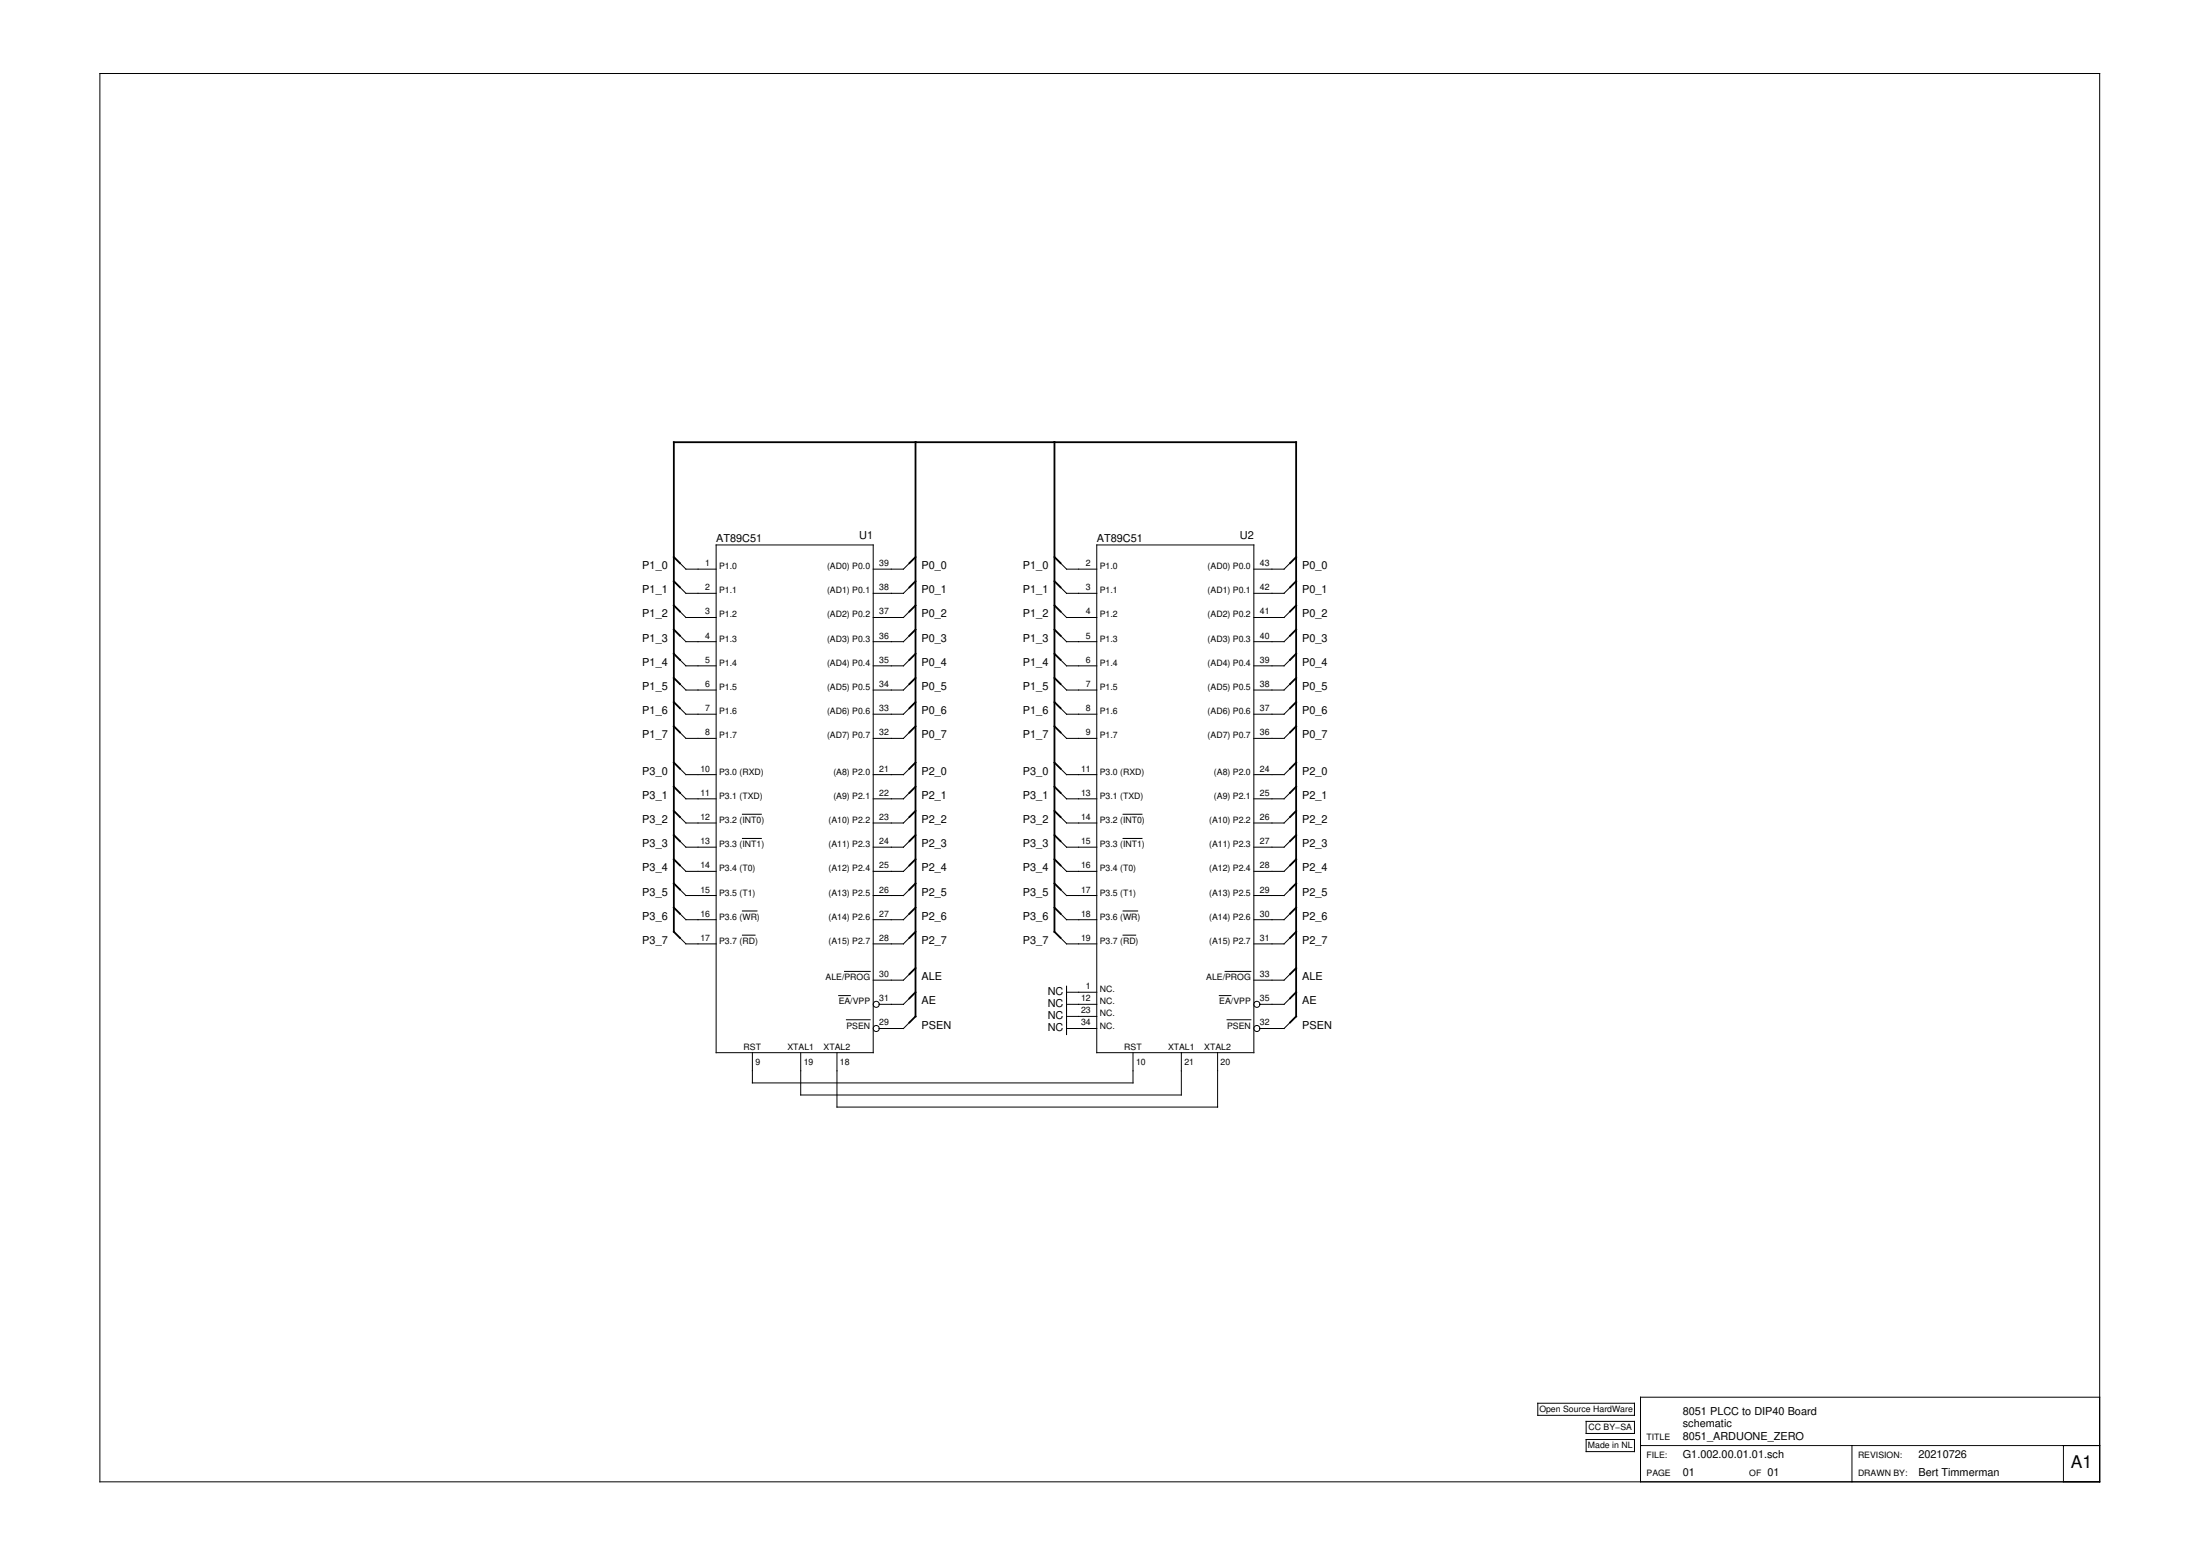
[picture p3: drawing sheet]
<svg xmlns="http://www.w3.org/2000/svg" width="420mm" height="297mm" viewBox="0 0 420 297" stroke-linecap="round" stroke-linejoin="round" font-family="sans-serif">
<g fill="none" stroke="#000" stroke-width=".19">
<path d="M19.1 14h381.9v268.9h-381.9zM129.8 107.5l1.2 1.1h5.8M129.8 112.1l1.2 1.2h5.8M129.8 116.7l1.2 1.2h5.8M136.8 104h30v97h-30zM173.7 107.5l-1.2 1.1h-5.7M173.7 112.1l-1.2 1.2h-5.7M173.7 116.7l-1.2 1.2h-5.7M202.5 107.5l1.2 1.1h5.8M202.5 112.1l1.2 1.2h5.8M202.5 116.7l1.2 1.2h5.8M209.5 104h30v97h-30z"/>
<path d="M246.4 107.5l-1.2 1.1h-5.7M246.4 112.1l-1.2 1.2h-5.7M246.4 116.7l-1.2 1.2h-5.7M129.8 121.3l1.2 1.2h5.8M129.8 126l1.2 1.1h5.8M129.8 130.6l1.2 1.1h5.8M129.8 135.2l1.2 1.1h5.8M129.8 139.8l1.2 1.2h5.8M173.7 121.3l-1.2 1.2h-5.7M173.7 126l-1.2 1.1h-5.7M173.7 130.6l-1.2 1.1h-5.7M173.7 135.2l-1.2 1.1h-5.7"/>
<path d="M173.7 139.8l-1.2 1.2h-5.7M202.5 121.3l1.2 1.2h5.8M202.5 126l1.2 1.1h5.8M202.5 130.6l1.2 1.1h5.8M202.5 135.2l1.2 1.1h5.8M202.5 139.8l1.2 1.2h5.8M246.4 121.3l-1.2 1.2h-5.7M246.4 126l-1.2 1.1h-5.7M246.4 130.6l-1.2 1.1h-5.7M246.4 135.2l-1.2 1.1h-5.7M246.4 139.8l-1.2 1.2h-5.7M129.8 146.7l1.2 1.2h5.8"/>
<path d="M129.8 151.3l1.2 1.2h5.8M129.8 156l1.2 1.1h5.8M141.8 155.4h3.6M173.7 146.7l-1.2 1.2h-5.7M173.7 151.3l-1.2 1.2h-5.7M173.7 156l-1.2 1.1h-5.7M202.5 146.7l1.2 1.2h5.8M202.5 151.3l1.2 1.2h5.8M202.5 156l1.2 1.1h5.8M214.5 155.4h3.6M246.4 146.7l-1.2 1.2h-5.7M246.4 151.3l-1.2 1.2h-5.7"/>
<path d="M246.4 156l-1.2 1.1h-5.7M129.8 160.6l1.2 1.1h5.8M129.8 165.2l1.2 1.1h5.8M129.8 169.8l1.2 1.2h5.8M129.8 174.4l1.2 1.2h5.8M129.8 179l1.2 1.2h5.8M141.8 160.1h3.6M141.8 173.9h2.8M141.8 178.5h2.4M173.7 160.6l-1.2 1.1h-5.7M173.7 165.2l-1.2 1.1h-5.7M173.7 169.8l-1.2 1.2h-5.7"/>
<path d="M173.7 174.4l-1.2 1.2h-5.7M173.7 179l-1.2 1.2h-5.7M202.5 160.6l1.2 1.1h5.8M202.5 165.2l1.2 1.1h5.8M202.5 169.8l1.2 1.2h5.8M202.5 174.4l1.2 1.2h5.8M202.5 179l1.2 1.2h5.8M214.5 160.1h3.6M214.5 173.9h2.8M214.5 178.5h2.4M246.4 160.6l-1.2 1.1h-5.7M246.4 165.2l-1.2 1.1h-5.7"/>
<path d="M246.4 169.8l-1.2 1.2h-5.7M246.4 174.4l-1.2 1.2h-5.7M246.4 179l-1.2 1.2h-5.7M160.2 190.1h2.2M161.3 185.4h4.9M161.7 194.7h4.5M173.7 186l-1.2 1.1h-5.7M173.7 190.6l-1.2 1.1h-4.6M173.7 195.2l-1.2 1.1h-4.6M203.7 191.7h5.8M203.7 196.3h5.8M203.7 189.4h5.8"/>
<path d="M203.7 194h5.8M203.7 188.3v9.2M232.9 190.1h2.2M234 185.4h4.9M234.3 194.7h4.6M246.4 186l-1.2 1.1h-5.7M246.4 190.6l-1.2 1.1h-4.6M246.4 195.2l-1.2 1.1h-4.6M143.7 201v5.7h72.7v-5.7M152.9 201v8h72.7v-8M159.8 201v10.3h72.7v-10.3M293.7 267.9h18.5v2.3h-18.5z"/>
<path d="M302.9 271.3h9.3v2.3h-9.3zM302.9 274.8h9.3v2.3h-9.3zM313.3 276h87.7M353.7 276v6.9M394.1 276v6.9M401 266.7h-87.7v16.2"/>
<circle cx="167.3" cy="191.7" r=".58"/>
<circle cx="167.3" cy="196.3" r=".58"/>
<circle cx="240" cy="191.7" r=".58"/>
<circle cx="240" cy="196.3" r=".58"/>
</g>
<g fill="none" stroke="#000" stroke-width=".35">
<path d="M174.8 84.4v109.6l-1.1 1.2M201.4 84.4v93.5l1.1 1.1M128.7 106.3l1.1 1.2M128.7 111l1.1 1.1M128.7 115.6l1.1 1.1M174.8 106.3l-1.1 1.2M174.8 111l-1.1 1.1M174.8 115.6l-1.1 1.1M201.4 106.3l1.1 1.2M201.4 111l1.1 1.1M201.4 115.6l1.1 1.1M247.5 106.3l-1.1 1.2"/>
<path d="M247.5 111l-1.1 1.1M247.5 115.6l-1.1 1.1M128.7 120.2l1.1 1.1M128.7 124.8l1.1 1.2M128.7 129.4l1.1 1.2M128.7 134l1.1 1.2M128.7 138.6l1.1 1.2M174.8 120.2l-1.1 1.1M174.8 124.8l-1.1 1.2M174.8 129.4l-1.1 1.2M174.8 134l-1.1 1.2M174.8 138.6l-1.1 1.2"/>
<path d="M201.4 120.2l1.1 1.1M201.4 124.8l1.1 1.2M201.4 129.4l1.1 1.2M201.4 134l1.1 1.2M201.4 138.6l1.1 1.2M247.5 120.2l-1.1 1.1M247.5 124.8l-1.1 1.2M247.5 129.4l-1.1 1.2M247.5 134l-1.1 1.2M247.5 138.6l-1.1 1.2M128.7 145.6l1.1 1.1M128.7 150.2l1.1 1.1"/>
<path d="M128.7 154.8l1.1 1.2M128.7 159.4l1.1 1.2M174.8 145.6l-1.1 1.1M174.8 150.2l-1.1 1.1M174.8 154.8l-1.1 1.2M174.8 159.4l-1.1 1.2M201.4 145.6l1.1 1.1M201.4 150.2l1.1 1.1M201.4 154.8l1.1 1.2M201.4 159.4l1.1 1.2M247.5 145.6l-1.1 1.1M247.5 150.2l-1.1 1.1"/>
<path d="M247.5 154.8l-1.1 1.2M247.5 159.4l-1.1 1.2M128.7 164l1.1 1.2M128.7 168.6l1.1 1.2M128.7 173.3l1.1 1.1M129.8 179l-1.1-1.1v-93.5h118.8v109.6l-1.1 1.2M174.8 164l-1.1 1.2M174.8 168.6l-1.1 1.2M174.8 173.3l-1.1 1.1M174.8 177.9l-1.1 1.1M201.4 164l1.1 1.2M201.4 168.6l1.1 1.2"/>
<path d="M201.4 173.3l1.1 1.1M247.5 164l-1.1 1.2M247.5 168.6l-1.1 1.2M247.5 173.3l-1.1 1.1M247.5 177.9l-1.1 1.1M174.8 184.8l-1.1 1.2M174.8 189.4l-1.1 1.2M247.5 184.8l-1.1 1.2M247.5 189.4l-1.1 1.2"/>
</g>
<g fill="#000">
<circle cx="174.8" cy="84.4" r=".17"/>
<circle cx="201.4" cy="84.4" r=".17"/>
</g>
<text font-size="3.3" x="395.5" y="280.3">A1</text>
<g font-size="2.1">
<text x="136.8" y="103.5">AT89C51</text>
<text x="164.1" y="102.9">U1</text>
<text x="209.5" y="103.5">AT89C51</text>
<text x="236.8" y="102.9">U2</text>
<text x="122.7" y="108.6">P1_0</text>
<text x="122.7" y="113.3">P1_1</text>
<text x="176" y="108.6">P0_0</text>
<text x="176" y="113.3">P0_1</text>
<text x="195.4" y="108.6">P1_0</text>
<text x="195.4" y="113.3">P1_1</text>
<text x="248.7" y="108.6">P0_0</text>
<text x="248.7" y="113.3">P0_1</text>
<text x="122.7" y="117.9">P1_2</text>
<text x="176" y="117.9">P0_2</text>
<text x="195.4" y="117.9">P1_2</text>
<text x="248.7" y="117.9">P0_2</text>
<text x="122.7" y="122.5">P1_3</text>
<text x="176" y="122.5">P0_3</text>
<text x="195.4" y="122.5">P1_3</text>
<text x="248.7" y="122.5">P0_3</text>
<text x="122.7" y="127.1">P1_4</text>
<text x="122.7" y="131.7">P1_5</text>
<text x="176" y="127.1">P0_4</text>
<text x="176" y="131.7">P0_5</text>
<text x="195.4" y="127.1">P1_4</text>
<text x="195.4" y="131.7">P1_5</text>
<text x="248.7" y="127.1">P0_4</text>
<text x="248.7" y="131.7">P0_5</text>
<text x="122.7" y="136.3">P1_6</text>
<text x="176" y="136.3">P0_6</text>
<text x="195.4" y="136.3">P1_6</text>
<text x="248.7" y="136.3">P0_6</text>
<text x="122.7" y="141">P1_7</text>
<text x="176" y="141">P0_7</text>
<text x="195.4" y="141">P1_7</text>
<text x="248.7" y="141">P0_7</text>
<text x="122.7" y="147.9">P3_0</text>
<text x="176" y="147.9">P2_0</text>
<text x="195.4" y="147.9">P3_0</text>
<text x="248.7" y="147.9">P2_0</text>
<text x="122.7" y="152.5">P3_1</text>
<text x="176" y="152.5">P2_1</text>
<text x="195.4" y="152.5">P3_1</text>
<text x="248.7" y="152.5">P2_1</text>
<text x="122.7" y="157.1">P3_2</text>
<text x="122.7" y="161.7">P3_3</text>
<text x="176" y="157.1">P2_2</text>
<text x="176" y="161.7">P2_3</text>
<text x="195.4" y="157.1">P3_2</text>
<text x="195.4" y="161.7">P3_3</text>
<text x="248.7" y="157.1">P2_2</text>
<text x="248.7" y="161.7">P2_3</text>
<text x="122.7" y="166.3">P3_4</text>
<text x="176" y="166.3">P2_4</text>
<text x="195.4" y="166.3">P3_4</text>
<text x="248.7" y="166.3">P2_4</text>
<text x="122.7" y="171">P3_5</text>
<text x="176" y="171">P2_5</text>
<text x="195.4" y="171">P3_5</text>
<text x="248.7" y="171">P2_5</text>
<text x="122.7" y="175.6">P3_6</text>
<text x="176" y="175.6">P2_6</text>
<text x="195.4" y="175.6">P3_6</text>
<text x="248.7" y="175.6">P2_6</text>
<text x="122.7" y="180.2">P3_7</text>
<text x="176" y="180.2">P2_7</text>
<text x="195.4" y="180.2">P3_7</text>
<text x="248.7" y="180.2">P2_7</text>
<text x="176" y="187.1">ALE</text>
<text x="176" y="191.7">AE</text>
<text x="200.1" y="190">NC</text>
<text x="248.7" y="187.1">ALE</text>
<text x="248.7" y="191.7">AE</text>
<text x="176" y="196.3">PSEN</text>
<text x="200.1" y="192.3">NC</text>
<text x="200.1" y="194.6">NC</text>
<text x="200.1" y="196.9">NC</text>
<text x="248.7" y="196.3">PSEN</text>
<text x="321.4" y="274.8">8051_ARDUONE_ZERO</text>
<text x="321.4" y="272.5">schematic</text>
<text x="321.4" y="270.2">8051 PLCC to DIP40 Board</text>
<text x="321.4" y="281.7">01</text>
<text x="321.4" y="278.3">G1.002.00.01.01.sch</text>
<text x="337.5" y="281.7">01</text>
<text x="366.4" y="278.3">20210726</text>
<text x="366.4" y="281.7">Bert Timmerman</text>
</g>
<g font-size="1.7">
<text x="134.7" y="108.1">1</text>
<text x="134.7" y="112.7">2</text>
<text x="137.3" y="108.6">P1.0</text>
<text x="137.3" y="113.3">P1.1</text>
<text x="157.9" y="108.6">(AD0) P0.0</text>
<text x="157.9" y="113.3">(AD1) P0.1</text>
<text x="167.9" y="108.1">39</text>
<text x="167.9" y="112.7">38</text>
<text x="207.4" y="108.1">2</text>
<text x="207.4" y="112.7">3</text>
<text x="210" y="108.6">P1.0</text>
<text x="210" y="113.3">P1.1</text>
<text x="230.6" y="108.6">(AD0) P0.0</text>
<text x="230.6" y="113.3">(AD1) P0.1</text>
<text x="240.6" y="108.1">43</text>
<text x="240.6" y="112.7">42</text>
<text x="134.7" y="117.3">3</text>
<text x="137.3" y="117.9">P1.2</text>
<text x="157.9" y="117.9">(AD2) P0.2</text>
<text x="167.9" y="117.3">37</text>
<text x="207.4" y="117.3">4</text>
<text x="210" y="117.9">P1.2</text>
<text x="230.6" y="117.9">(AD2) P0.2</text>
<text x="240.6" y="117.3">41</text>
<text x="134.7" y="121.9">4</text>
<text x="137.3" y="122.5">P1.3</text>
<text x="157.9" y="122.5">(AD3) P0.3</text>
<text x="167.9" y="121.9">36</text>
<text x="207.4" y="121.9">5</text>
<text x="210" y="122.5">P1.3</text>
<text x="230.6" y="122.5">(AD3) P0.3</text>
<text x="240.6" y="121.9">40</text>
<text x="134.7" y="126.5">5</text>
<text x="134.7" y="131.1">6</text>
<text x="137.3" y="127.1">P1.4</text>
<text x="137.3" y="131.7">P1.5</text>
<text x="157.9" y="127.1">(AD4) P0.4</text>
<text x="157.9" y="131.7">(AD5) P0.5</text>
<text x="167.9" y="126.5">35</text>
<text x="167.9" y="131.1">34</text>
<text x="207.4" y="126.5">6</text>
<text x="207.4" y="131.1">7</text>
<text x="210" y="127.1">P1.4</text>
<text x="210" y="131.7">P1.5</text>
<text x="230.6" y="127.1">(AD4) P0.4</text>
<text x="230.6" y="131.7">(AD5) P0.5</text>
<text x="240.6" y="126.5">39</text>
<text x="240.6" y="131.1">38</text>
<text x="134.7" y="135.8">7</text>
<text x="137.3" y="136.3">P1.6</text>
<text x="157.9" y="136.3">(AD6) P0.6</text>
<text x="167.9" y="135.8">33</text>
<text x="207.4" y="135.8">8</text>
<text x="210" y="136.3">P1.6</text>
<text x="230.6" y="136.3">(AD6) P0.6</text>
<text x="240.6" y="135.8">37</text>
<text x="134.7" y="140.4">8</text>
<text x="137.3" y="141">P1.7</text>
<text x="157.9" y="141">(AD7) P0.7</text>
<text x="167.9" y="140.4">32</text>
<text x="207.4" y="140.4">9</text>
<text x="210" y="141">P1.7</text>
<text x="230.6" y="141">(AD7) P0.7</text>
<text x="240.6" y="140.4">36</text>
<text x="133.8" y="147.3">10</text>
<text x="137.3" y="147.9">P3.0 (RXD)</text>
<text x="159.2" y="147.9">(A8) P2.0</text>
<text x="167.9" y="147.3">21</text>
<text x="206.5" y="147.3">11</text>
<text x="210" y="147.9">P3.0 (RXD)</text>
<text x="231.8" y="147.9">(A8) P2.0</text>
<text x="240.6" y="147.3">24</text>
<text x="133.8" y="151.9">11</text>
<text x="137.3" y="152.5">P3.1 (TXD)</text>
<text x="159.2" y="152.5">(A9) P2.1</text>
<text x="167.9" y="151.9">22</text>
<text x="206.5" y="151.9">13</text>
<text x="210" y="152.5">P3.1 (TXD)</text>
<text x="231.8" y="152.5">(A9) P2.1</text>
<text x="240.6" y="151.9">25</text>
<text x="133.8" y="156.5">12</text>
<text x="133.8" y="161.1">13</text>
<text x="137.3" y="157.1">P3.2 (INT0)</text>
<text x="137.3" y="161.7">P3.3 (INT1)</text>
<text x="158.2" y="157.1">(A10) P2.2</text>
<text x="158.2" y="161.7">(A11) P2.3</text>
<text x="167.9" y="156.5">23</text>
<text x="167.9" y="161.1">24</text>
<text x="206.5" y="156.5">14</text>
<text x="206.5" y="161.1">15</text>
<text x="210" y="157.1">P3.2 (INT0)</text>
<text x="210" y="161.7">P3.3 (INT1)</text>
<text x="230.9" y="157.1">(A10) P2.2</text>
<text x="230.9" y="161.7">(A11) P2.3</text>
<text x="240.6" y="156.5">26</text>
<text x="240.6" y="161.1">27</text>
<text x="133.8" y="165.8">14</text>
<text x="137.3" y="166.3">P3.4 (T0)</text>
<text x="158.2" y="166.3">(A12) P2.4</text>
<text x="167.9" y="165.8">25</text>
<text x="206.5" y="165.8">16</text>
<text x="210" y="166.3">P3.4 (T0)</text>
<text x="230.9" y="166.3">(A12) P2.4</text>
<text x="240.6" y="165.8">28</text>
<text x="133.8" y="170.4">15</text>
<text x="137.3" y="171">P3.5 (T1)</text>
<text x="158.2" y="171">(A13) P2.5</text>
<text x="167.9" y="170.4">26</text>
<text x="206.5" y="170.4">17</text>
<text x="210" y="171">P3.5 (T1)</text>
<text x="230.9" y="171">(A13) P2.5</text>
<text x="240.6" y="170.4">29</text>
<text x="133.8" y="175">16</text>
<text x="133.8" y="179.6">17</text>
<text x="137.3" y="175.6">P3.6 (WR)</text>
<text x="158.2" y="175.6">(A14) P2.6</text>
<text x="167.9" y="175">27</text>
<text x="167.9" y="179.6">28</text>
<text x="206.5" y="175">18</text>
<text x="206.5" y="179.6">19</text>
<text x="210" y="175.6">P3.6 (WR)</text>
<text x="230.9" y="175.6">(A14) P2.6</text>
<text x="240.6" y="175">30</text>
<text x="240.6" y="179.6">31</text>
<text x="137.3" y="180.2">P3.7 (RD)</text>
<text x="158.2" y="180.2">(A15) P2.7</text>
<text x="210" y="180.2">P3.7 (RD)</text>
<text x="230.9" y="180.2">(A15) P2.7</text>
<text x="157.7" y="187.1">ALE/PROG</text>
<text x="160.2" y="191.7">EA/VPP</text>
<text x="167.9" y="186.5">30</text>
<text x="167.9" y="191.1">31</text>
<text x="206.5" y="191.1">12</text>
<text x="207.4" y="188.8">1</text>
<text x="210" y="189.4">NC.</text>
<text x="210" y="191.7">NC.</text>
<text x="230.4" y="187.1">ALE/PROG</text>
<text x="232.9" y="191.7">EA/VPP</text>
<text x="240.6" y="186.5">33</text>
<text x="240.6" y="191.1">35</text>
<text x="161.7" y="196.3">PSEN</text>
<text x="167.9" y="195.8">29</text>
<text x="206.5" y="193.5">23</text>
<text x="206.5" y="195.8">34</text>
<text x="210" y="194">NC.</text>
<text x="210" y="196.3">NC.</text>
<text x="234.3" y="196.3">PSEN</text>
<text x="240.6" y="195.8">32</text>
<text x="142" y="200.4">RST</text>
<text x="144.3" y="203.3">9</text>
<text x="150.4" y="200.4">XTAL1</text>
<text x="153.5" y="203.3">19</text>
<text x="157.3" y="200.4">XTAL2</text>
<text x="160.4" y="203.3">18</text>
<text x="214.7" y="200.4">RST</text>
<text x="217" y="203.3">10</text>
<text x="223.1" y="200.4">XTAL1</text>
<text x="226.2" y="203.3">21</text>
<text x="230" y="200.4">XTAL2</text>
<text x="233.1" y="203.3">20</text>
<text x="294" y="269.5">Open Source HardWare</text>
<text x="303.4" y="272.9">CC BY−SA</text>
<text x="314.5" y="274.8">TITLE</text>
<text x="303.3" y="276.4">Made in NL</text>
<text x="314.5" y="278.3">FILE:</text>
<text x="314.5" y="281.7">PAGE</text>
<text x="334.1" y="281.7">OF</text>
<text x="354.8" y="278.3">REVISION:</text>
<text x="354.8" y="281.7">DRAWN BY:</text>
</g>
</svg>
